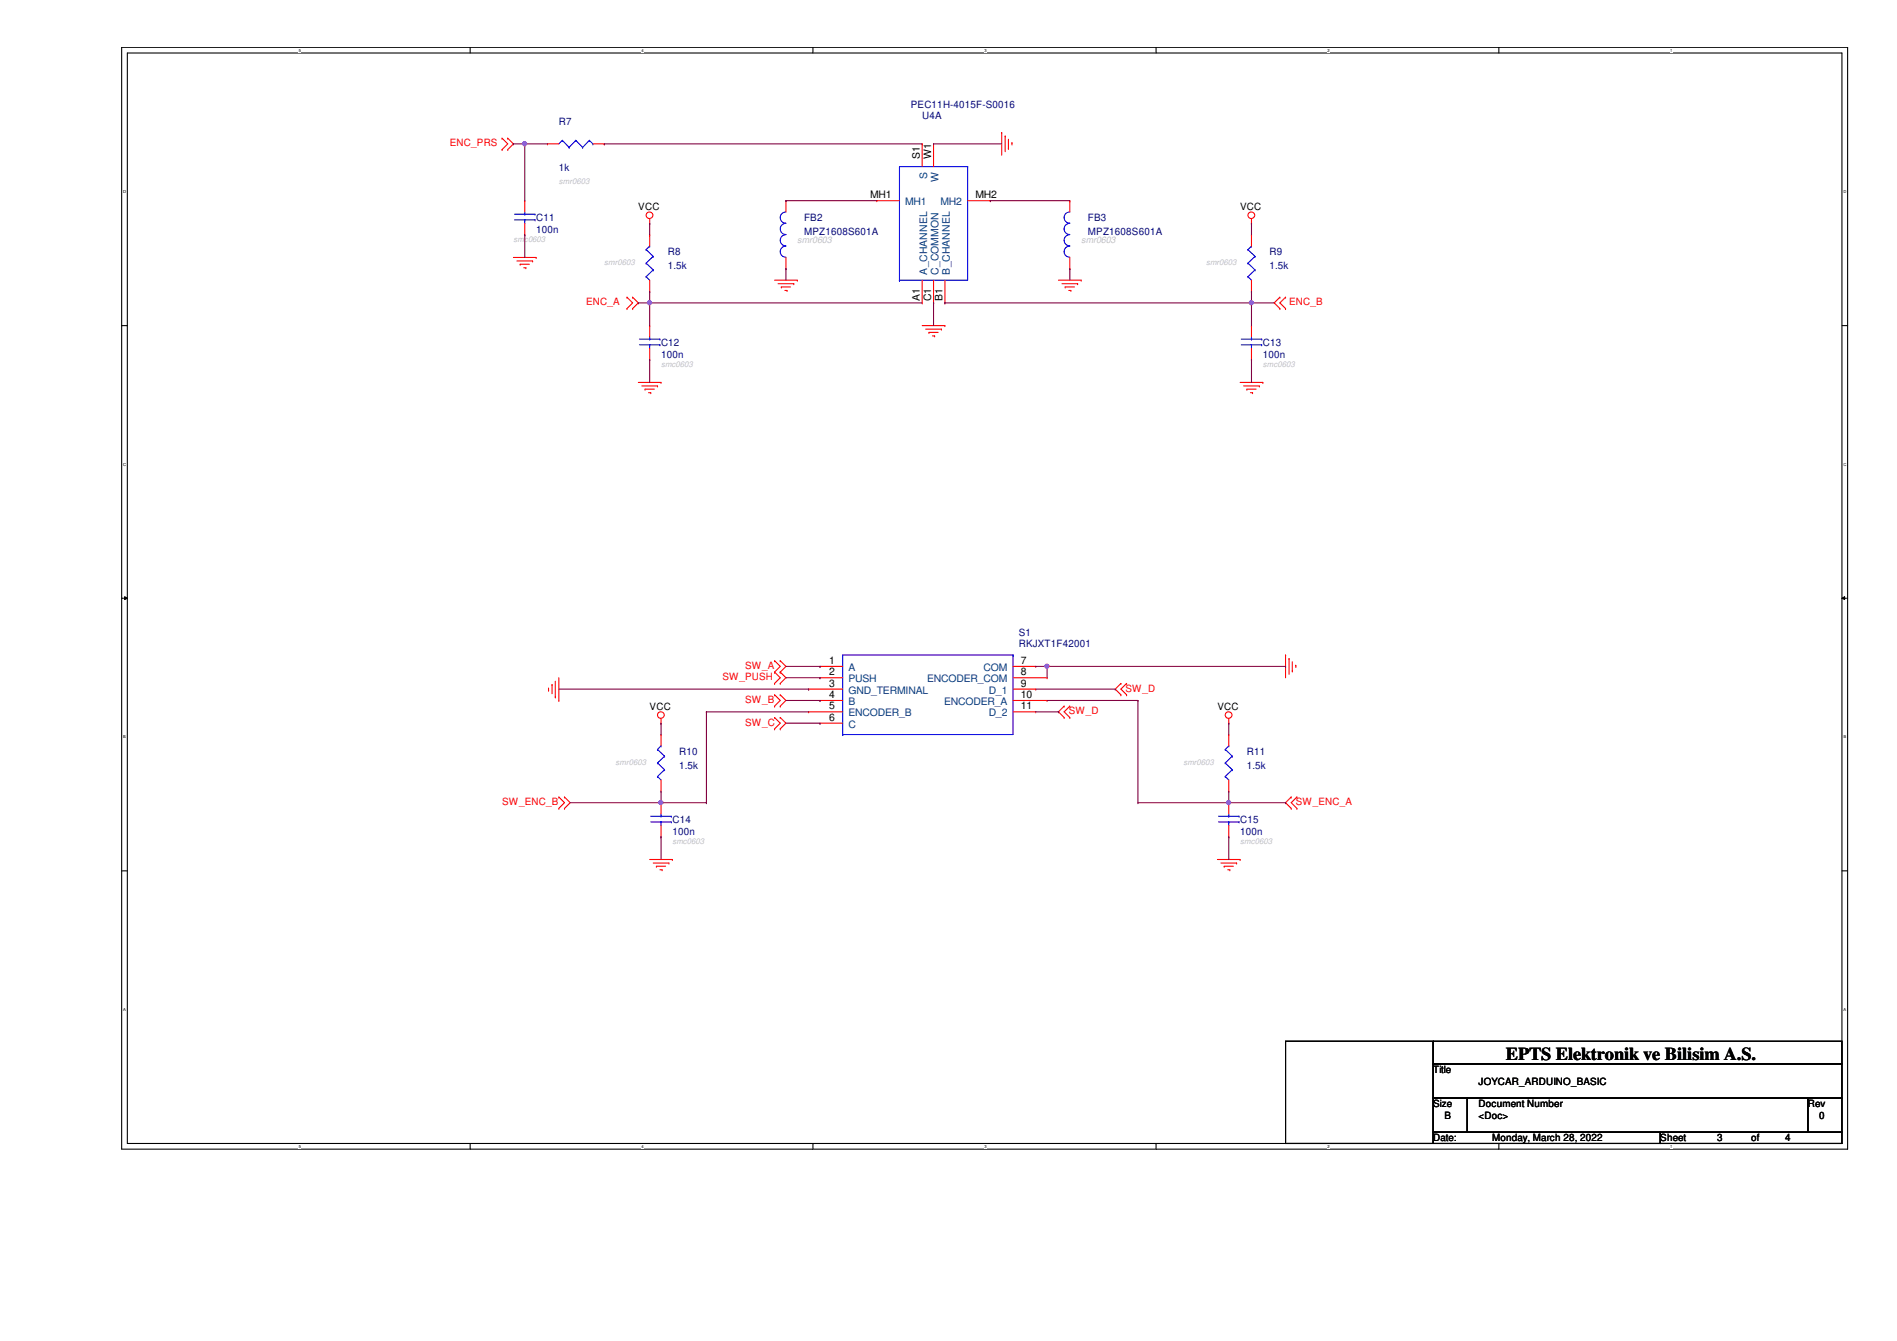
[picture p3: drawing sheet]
<svg xmlns="http://www.w3.org/2000/svg" width="297mm" height="210mm" viewBox="0 0 297 210" stroke-linecap="round" stroke-linejoin="round" font-family="sans-serif">
<path d="M19.1 7.4h270.2v172.5h-270.2zM19.9 8.3h268.5v170.7h-268.5z" fill="none" stroke="#000" stroke-width=".17"/>
<g fill="#fff">
<path d="M46.8 7.5h.3v.8h-.3z"/>
<path d="M46.8 179.1h.3v.7h-.3z"/>
</g>
<path d="M73.6 7.4v.9M73.6 179v.9" fill="none" stroke="#000" stroke-width=".17"/>
<g fill="#fff">
<path d="M100.5 7.5h.3v.8h-.3z"/>
<path d="M100.5 179.1h.3v.7h-.3z"/>
</g>
<path d="M127.3 7.4v.9M127.3 179v.9" fill="none" stroke="#000" stroke-width=".17"/>
<g fill="#fff">
<path d="M154.1 7.5h.4v.8h-.4z"/>
<path d="M154.1 179.1h.4v.7h-.4z"/>
</g>
<path d="M181 7.4v.9M181 179v.9" fill="none" stroke="#000" stroke-width=".17"/>
<g fill="#fff">
<path d="M207.9 7.5h.3v.8h-.3z"/>
<path d="M207.9 179.1h.3v.7h-.3z"/>
</g>
<path d="M234.7 7.4v.9M234.7 179v.9" fill="none" stroke="#000" stroke-width=".17"/>
<g fill="#fff">
<path d="M261.5 7.5h.4v.8h-.4z"/>
<path d="M261.5 179.1h.4v.7h-.4z"/>
<path d="M19.3 29.6h.5v.8h-.5z"/>
<path d="M288.7 29.6h.4v.8h-.4z"/>
<path d="M19.3 72.3h.5v.7h-.5z"/>
<path d="M288.7 72.3h.4v.7h-.4z"/>
</g>
<path d="M19.1 51h.8M288.4 51h.9" fill="none" stroke="#000" stroke-width=".17"/>
<g fill="#fff">
<path d="M19.3 115h.4v.7h-.4z"/>
<path d="M288.7 115h.4v.7h-.4z"/>
</g>
<path d="M19.1 93.6h.8M288.4 93.6h.9" fill="none" stroke="#000" stroke-width=".17"/>
<path d="M19.5 93.4l.4 .2-.4 .3zM288.4 93.6l.4-.2v.5z" fill="#000"/>
<path d="M19.5 93.4l.4 .2-.4 .3zM288.4 93.6l.4-.2v.5z" fill="none" stroke="#000" stroke-width=".16"/>
<g fill="#fff">
<path d="M19.3 157.6h.4v.8h-.4z"/>
<path d="M288.7 157.6h.4v.8h-.4z"/>
</g>
<path d="M19.1 136.3h.8M288.4 136.3h.9M201.3 163h23.1v16h-23.1zM224.4 163h64v3.5h-64zM224.4 166.5h64v5.4h-64zM224.4 171.9h5.3v5.3h-5.3zM224.4 177.2h35.6v1.8h-35.6zM229.7 171.9h53.4v5.3h-53.4zM260 177.2h28.4v1.8h-28.4zM283.1 171.9h5.3v5.3h-5.3z" fill="none" stroke="#000" stroke-width=".17"/>
<g fill="none" stroke="#f00" stroke-width=".17">
<path d="M78.6 21.6h.1M78.6 23.4h.1M78.6 21.6l.9 .9-.9 .9M79.5 23.4h.1M79.5 21.6h.1M79.5 21.6l.9 .9-.9 .9M82.2 31.4h.1M82.2 36.7h.1M82.2 31.4v1.8M82.2 35v1.7M85.7 22.5h.1M85.7 22.5h1.8"/>
<path d="M92.8 22.5h1.8M94.6 22.5h.1M101.7 35h.1M101.7 36.7h.1M101.7 34.2v.8M101.7 36.7v1.8M123.1 31.4h.1M123.1 31.4v1.8M137.3 31.4h.1M137.3 31.4h3.5M144.4 22.5h.1M144.4 22.5v3.6"/>
<path d="M146.2 22.5h.1M146.2 22.5v3.6M151.5 31.4h3.6M155.1 31.4h.1M156.8 20.7h.1M156.8 20.7v3.6M157.4 21.3h.1M157.4 21.3v2.4M157.9 23.2h.1M157.9 21.8v1.4M158.5 22.4h.1M158.5 22.4v.3"/>
<path d="M167.5 31.4h.1M167.5 31.4v1.8M196 35h.1M196 36.7h.1M196 34.2v.8M196 36.7v1.8M80.4 40.3h3.5M80.9 40.9h2.5M81.4 41.4h.1M81.4 41.4h1.5M82 41.9h.3M82.3 41.9h.1"/>
<path d="M83.4 40.9h.1M83.9 40.3h.1M98.2 46.5h.1M98.2 48.3h.1M98.2 46.5l.9 .9-.9 .9M99.1 48.3h.1M99.1 46.5h.1M99.1 46.5l.8 .9-.8 .9M99.9 59.9h3.6M101.7 45.6h.1M101.7 51h.1M101.7 56.3h.1"/>
<path d="M101.7 43.9v1.7M101.7 51v1.7M101.7 54.5v1.8M103.5 59.9h.1M121.3 43.9h3.5M121.8 44.4h2.5M122.3 44.9h.1M122.3 44.9h1.5M122.9 45.5h.3M123.1 42.1h.1M123.1 40.3v1.8M123.2 45.5h.1"/>
<path d="M124.3 44.4h.1M124.8 43.9h.1M144.4 47.4h.1M144.4 51h3.6M144.4 43.9v3.5M144.9 51.5h2.5M145.5 52h.1M145.5 52h1.4M146 52.6h.3M146.2 47.4h.1M146.2 43.9v3.5M146.3 52.6h.1"/>
<path d="M147.4 51.5h.1M148 51h.1M148 47.4h.1M148 43.9v3.5M165.7 43.9h3.6M166.3 44.4h2.4M166.8 44.9h.1M166.8 44.9h1.4M167.3 45.5h.4M167.5 42.1h.1M167.5 40.3v1.8M167.7 45.5h.1"/>
<path d="M168.7 44.4h.1M169.3 43.9h.1M194.2 59.9h3.5M196 51h.1M196 56.3h.1M196 45.6h.1M196 43.9v1.7M196 51v1.7M196 54.5v1.8M197.7 59.9h.1M200.4 46.5h.1M200.4 48.3h.1"/>
<path d="M200.4 46.5l-.9 .9 .9 .9M201.3 48.3h.1M201.3 46.5h.1M201.3 46.5l-.9 .9 .9 .9M100.5 60.4h2.5M101 60.9h.1M101 60.9h1.4M101.6 61.5h.3M101.9 61.5h.1M103 60.4h.1M194.7 60.4h2.5M195.2 60.9h.1"/>
<path d="M195.2 60.9h1.5M195.8 61.5h.3M196.1 61.5h.1M197.2 60.4h.1M85.9 108h.1M85.9 107.7v.3M86.4 107.1h.1M86.4 107.1v1.5M87 109.1h.1M87 106.6v2.5M87.5 109.6h.1M87.5 106.1v3.5"/>
<path d="M103.5 113.2h.1M103.5 115h.1M103.5 112.5v.7M103.5 115v1.8M121.3 103.4h.1M121.3 105.2h.1M121.3 108.8h.1M121.3 110.5h.1M121.3 112.3h.1M121.3 114.1h.1M121.3 107h.1M121.3 103.4l.9 .9-.9 .9"/>
<path d="M121.3 108.8l.9 .8-.9 .9M121.3 112.3l.9 .9-.9 .9M121.3 105.2l.9 .9-.9 .9M122.2 105.2h.1M122.2 103.4h.1M122.2 110.5h.1M122.2 108.8h.1M122.2 114.1h.1M122.2 112.3h.1M122.2 107h.1M122.2 103.4l.9 .9-.9 .9M122.2 108.8l.9 .8-.9 .9"/>
<path d="M122.2 112.3l.9 .9-.9 .9M122.2 105.2l.9 .9-.9 .9M126.6 107.9h.1M126.6 111.4h.1M126.6 107.9h5.4M126.6 111.4h5.4M128.4 104.3h.1M128.4 106.1h.1M128.4 109.6h.1M128.4 113.2h.1M128.4 104.3h3.6M128.4 106.1h3.6"/>
<path d="M128.4 109.6h3.6M128.4 113.2h3.6M158.6 104.3h3.6M158.6 106.1h5.4M158.6 107.9h3.6M158.6 109.6h5.4M158.6 111.4h3.6M162.2 104.3h.1M162.2 107.9h.1M162.2 111.4h.1M164 106.1h.1M164 109.6h.1"/>
<path d="M166.6 110.5h.1M166.6 112.3h.1M166.6 110.5l-.9 .9 .9 .9M167.5 112.3h.1M167.5 110.5h.1M167.5 110.5l-.9 .9 .9 .9M175.5 107h.1M175.5 108.8h.1M175.5 107l-.9 .9 .9 .9M176.4 108.8h.1M176.4 107h.1M176.4 107l-.9 .9 .9 .9"/>
<path d="M192.4 113.2h.1M192.4 115h.1M192.4 112.5v.7M192.4 115v1.8M201.3 102.5h.1M201.3 102.5v3.6M201.8 103.1h.1M201.8 103.1v2.4M202.4 105h.1M202.4 103.6v1.4M202.9 104.1h.1M202.9 104.1v.4"/>
<path d="M87.5 126.5h.1M87.5 124.8h.1M87.5 124.8l.9 .8-.9 .9M88.4 124.8h.1M88.4 126.5h.1M88.4 124.8l.9 .8-.9 .9M101.7 134.5h3.6M102.3 135.1h2.4M102.8 135.6h.1M102.8 135.6h1.4M103.3 136.1h.4M103.5 125.6h.1"/>
<path d="M103.5 131h.1M103.5 123.9h.1M103.5 122.1v1.8M103.5 125.6v1.8M103.5 129.2v1.8M103.7 136.1h.1M104.7 135.1h.1M105.3 134.5h.1M190.6 134.5h3.6M191.2 135.1h2.4M191.7 135.6h.1M191.7 135.6h1.4"/>
<path d="M192.2 136.1h.4M192.4 123.9h.1M192.4 125.6h.1M192.4 131h.1M192.4 122.1v1.8M192.4 125.6v1.8M192.4 129.2v1.8M192.6 136.1h.1M193.6 135.1h.1M194.2 134.5h.1M202.2 124.8h.1M202.2 126.5h.1"/>
<path d="M202.2 124.8l-.9 .8 .9 .9M203.1 126.5h.1M203.1 124.8h.1M203.1 124.8l-.9 .8 .9 .9"/>
<circle cx="101.7" cy="33.7" r=".52"/>
<circle cx="195.9" cy="33.7" r=".52"/>
<circle cx="103.5" cy="111.9" r=".52"/>
<circle cx="192.4" cy="111.9" r=".52"/>
</g>
<g fill="none" stroke="#00f" stroke-width=".17">
<path d="M80.6 34.4h3.2M80.6 33.5h3.2M82.2 33.5h.1M82.2 34.4h.1M82.2 33.2v.3M82.2 34.4v.6M83.8 34.4h.1M83.8 33.5h.1M88.1 22h.1M88.1 22l-.6 .5M88.1 22l1 1.1M89.1 23.1h.1"/>
<path d="M90.2 22h.1M90.2 22l-1.1 1.1M90.2 22l1 1.1M91.2 23.1h.1M92.3 22h.1M92.3 22l-1.1 1.1M92.3 22l.5 .5M92.8 22.5h.1M101.2 39.1h.1M101.2 39.1l1.1 1M101.7 38.5h.1M101.7 38.5l-.5 .6"/>
<path d="M123.1 38.5a.87 .87 0 0 0-.9 .9 .87 .87 0 0 0 .9 .9M123.1 36.7a.87 .87 0 0 0-.9 .9 .87 .87 0 0 0 .9 .9M123.1 35a.87 .87 0 0 0-.9 .8 .87 .87 0 0 0 .9 .9M123.1 33.2a.87 .87 0 0 0-.9 .9 .87 .87 0 0 0 .9 .8M151.5 26.1h.1M151.5 26.1h-10.7v17.8M151.5 26.1v17.8h-10.7M167.5 38.5a.87 .87 0 0 0-.9 .9 .87 .87 0 0 0 .9 .9M167.5 36.7a.87 .87 0 0 0-.9 .9 .87 .87 0 0 0 .9 .9M167.5 35a.87 .87 0 0 0-.9 .8 .87 .87 0 0 0 .9 .9M167.5 33.2a.87 .87 0 0 0-.9 .9 .87 .87 0 0 0 .9 .8M195.4 39.1h.1"/>
<path d="M195.4 39.1l1.1 1M196 38.5h.1M196 38.5l-.6 .6M100.1 54h3.2M100.1 53.1h3.2M101.2 43.3h.1M101.2 41.2h.1M101.2 43.3l.5 .6M101.2 41.2l1.1 1M101.7 53.1h.1M101.7 54h.1M101.7 52.7v.4"/>
<path d="M101.7 54v.5M102.3 42.2h.1M102.3 40.1h.1M102.3 42.2l-1.1 1.1M102.3 40.1l-1.1 1.1M103.3 54h.1M103.3 53.1h.1M140.8 43.9h.1M194.4 54h3.2M194.4 53.1h3.2M195.4 43.3h.1M195.4 41.2h.1"/>
<path d="M195.4 43.3l.6 .6M195.4 41.2l1.1 1M196 53.1h.1M196 54h.1M196 52.7v.4M196 54v.5M196.5 42.2h.1M196.5 40.1h.1M196.5 42.2l-1.1 1.1M196.5 40.1l-1.1 1.1M197.6 54h.1M197.6 53.1h.1"/>
<path d="M103 119.4h.1M103 117.3h.1M103 119.4l1.1 1.1M103 117.3l1.1 1.1M103.5 116.8h.1M103.5 116.8l-.5 .5M104.1 118.4h.1M104.1 118.4l-1.1 1M132 115h.1M158.6 102.5h.1M158.6 102.5h-26.6v12.5M158.6 102.5v12.5h-26.6"/>
<path d="M191.9 119.4h.1M191.9 117.3h.1M191.9 119.4l1.1 1.1M191.9 117.3l1.1 1.1M192.4 116.8h.1M192.4 116.8l-.5 .5M193 118.4h.1M193 118.4l-1.1 1M101.9 128.7h3.2M101.9 127.8h3.2M103 121.5h.1M103 121.5l.5 .6"/>
<path d="M103.5 127.8h.1M103.5 128.7h.1M103.5 127.4v.4M103.5 128.7v.5M104.1 120.5h.1M104.1 120.5l-1.1 1M105.1 128.7h.1M105.1 127.8h.1M190.8 128.7h3.2M190.8 127.8h3.2M191.9 121.5h.1M191.9 121.5l.5 .6"/>
<path d="M192.4 127.8h.1M192.4 128.7h.1M192.4 127.4v.4M192.4 128.7v.5M193 120.5h.1M193 120.5l-1.1 1M194 128.7h.1M194 127.8h.1"/>
</g>
<path d="M80.4 22.5h.1M80.4 22.5h1.8M82.2 22.5h.1M82.2 22.5v8.9M94.6 22.5h.1M94.6 22.5h49.8M146.2 22.5h.1M146.2 22.5h10.6" fill="none" stroke="#800040" stroke-width=".17"/>
<circle cx="82.1" cy="22.5" r=".32" fill="#f0f"/>
<circle cx="82.1" cy="22.5" r=".32" fill="none" stroke="#f0f" stroke-width=".17"/>
<path d="M82.2 36.7h.1M82.2 22.5h.1M82.2 36.7v3.6M82.2 22.5h3.5M101.7 35h.1M101.7 35v1.7M101.7 45.6h.1M101.7 47.4h.1M101.7 45.6v1.8M101.7 47.4h42.7M146.2 47.4h.1M146.2 47.4v3.6" fill="none" stroke="#800040" stroke-width=".17"/>
<circle cx="101.7" cy="47.4" r=".32" fill="#f0f"/>
<circle cx="101.7" cy="47.4" r=".32" fill="none" stroke="#f0f" stroke-width=".17"/>
<path d="M148 47.4h.1M148 47.4h48" fill="none" stroke="#800040" stroke-width=".17"/>
<circle cx="195.9" cy="47.4" r=".32" fill="#f0f"/>
<circle cx="195.9" cy="47.4" r=".32" fill="none" stroke="#f0f" stroke-width=".17"/>
<g fill="none" stroke="#800040" stroke-width=".17">
<path d="M123.1 31.4h.1M123.1 31.4h14.2M155.1 31.4h.1M155.1 31.4h12.4M196 35h.1M196 35v1.7M99.9 47.4h.1M99.9 47.4h1.8M101.7 56.3h.1M101.7 47.4h.1M101.7 47.4v3.6M101.7 56.3v3.6"/>
<path d="M123.1 42.1h.1M123.1 42.1v1.8M167.5 42.1h.1M167.5 42.1v1.8M196 45.6h.1M196 56.3h.1M196 47.4h.1M196 45.6v5.4M196 56.3v3.6M196 47.4h3.5M87.5 107.9h39.1M123.1 104.3h5.3"/>
<path d="M123.1 109.6h5.3M123.1 113.2h5.3M126.6 107.9h.1M128.4 104.3h.1M128.4 109.6h.1M128.4 113.2h.1M162.2 107.9h12.4M162.2 104.3h39.1M164 104.3h.1M164 104.3v1.8M174.6 107.9h.1M201.3 104.3h.1"/>
</g>
<circle cx="163.9" cy="104.3" r=".32" fill="#f0f"/>
<circle cx="163.9" cy="104.3" r=".32" fill="none" stroke="#f0f" stroke-width=".17"/>
<path d="M89.3 125.6h14.2M103.5 125.6h.1" fill="none" stroke="#800040" stroke-width=".17"/>
<circle cx="103.5" cy="125.6" r=".32" fill="#f0f"/>
<circle cx="103.5" cy="125.6" r=".32" fill="none" stroke="#f0f" stroke-width=".17"/>
<g fill="none" stroke="#800040" stroke-width=".17">
<path d="M110.6 111.4h.1M110.6 111.4h16M110.6 111.4v14.2M123.1 106.1h5.3M128.4 106.1h.1M162.2 111.4h3.5M164 109.6h14.2M165.7 111.4h.1M178.2 109.6h.1M178.2 109.6v16M178.2 125.6h.1M178.2 125.6h14.2"/>
<path d="M192.4 125.6h.1"/>
</g>
<circle cx="192.4" cy="125.6" r=".32" fill="#f0f"/>
<circle cx="192.4" cy="125.6" r=".32" fill="none" stroke="#f0f" stroke-width=".17"/>
<g fill="none" stroke="#800040" stroke-width=".17">
<path d="M103.5 113.2h.1M103.5 113.2v1.8M192.4 113.2h.1M192.4 113.2v1.8M103.5 125.6h.1M103.5 131h.1M103.5 123.9v1.7M103.5 131v3.5M103.5 125.6h7.1M110.6 125.6h.1M192.4 125.6h.1M192.4 131h.1"/>
<path d="M192.4 123.9v1.7M192.4 131v3.5M192.4 125.6h8.9M201.3 125.6h.1"/>
</g>
<circle cx="82.1" cy="22.5" r=".32" fill="#f0f"/>
<circle cx="82.1" cy="22.5" r=".32" fill="none" stroke="#f0f" stroke-width=".17"/>
<circle cx="101.7" cy="47.4" r=".32" fill="#f0f"/>
<circle cx="101.7" cy="47.4" r=".32" fill="none" stroke="#f0f" stroke-width=".17"/>
<circle cx="195.9" cy="47.4" r=".32" fill="#f0f"/>
<circle cx="195.9" cy="47.4" r=".32" fill="none" stroke="#f0f" stroke-width=".17"/>
<circle cx="163.9" cy="104.3" r=".32" fill="#f0f"/>
<circle cx="163.9" cy="104.3" r=".32" fill="none" stroke="#f0f" stroke-width=".17"/>
<circle cx="103.5" cy="125.6" r=".32" fill="#f0f"/>
<circle cx="103.5" cy="125.6" r=".32" fill="none" stroke="#f0f" stroke-width=".17"/>
<circle cx="192.4" cy="125.6" r=".32" fill="#f0f"/>
<circle cx="192.4" cy="125.6" r=".32" fill="none" stroke="#f0f" stroke-width=".17"/>
<text font-size="2.8" x="235.8" y="165.9">EPTS Elektronik ve Bilisim A.S.</text>
<g font-size="1.6" fill="#000080">
<text x="142.6" y="16.8">PEC11H-4015F-S0016</text>
<text x="87.5" y="19.5">R7</text>
<text x="144.4" y="18.6">U4A</text>
<text x="87.5" y="26.8">1k</text>
<text x="83.9" y="34.6">C11</text>
<text x="125.9" y="34.6">FB2</text>
<text x="170.3" y="34.6">FB3</text>
<text x="83.9" y="36.4">100n</text>
<text x="104.6" y="40">R8</text>
<text x="125.9" y="36.7">MPZ1608S601A</text>
<text x="170.3" y="36.7">MPZ1608S601A</text>
<text x="198.8" y="40">R9</text>
<text x="104.6" y="42.1">1.5k</text>
<text x="198.8" y="42.1">1.5k</text>
<text x="103.5" y="54.2">C12</text>
<text x="103.5" y="56">100n</text>
<text x="197.7" y="54.2">C13</text>
<text x="197.7" y="56">100n</text>
<text x="159.5" y="99.5">S1</text>
<text x="159.5" y="101.3">RKJXT1F42001</text>
<text x="106.3" y="118.2">R10</text>
<text x="195.2" y="118.2">R11</text>
<text x="106.3" y="120.3">1.5k</text>
<text x="195.2" y="120.3">1.5k</text>
<text x="105.3" y="128.9">C14</text>
<text x="105.3" y="130.6">100n</text>
<text x="194.2" y="128.9">C15</text>
<text x="194.2" y="130.6">100n</text>
</g>
<g font-size="1.6" fill="#f00">
<text x="70.4" y="22.9">ENC_PRS</text>
<text x="91.8" y="47.8">ENC_A</text>
<text x="201.8" y="47.8">ENC_B</text>
<text x="113.1" y="106.5">SW_PUSH</text>
<text x="116.7" y="104.7">SW_A</text>
<text x="116.7" y="110">SW_B</text>
<text x="116.7" y="113.6">SW_C</text>
<text x="167.3" y="111.8">SW_D</text>
<text x="176.2" y="108.2">SW_D</text>
<text x="78.6" y="126">SW_ENC_B</text>
<text x="202.9" y="126">SW_ENC_A</text>
</g>
<g font-size="1.6">
<text x="144" y="24.8" transform="rotate(-90 144 24.8)">S1</text>
<text x="145.8" y="24.8" transform="rotate(-90 145.8 24.8)">W1</text>
<text x="99.9" y="32.9">VCC</text>
<text x="136.3" y="31">MH1</text>
<text x="152.7" y="31">MH2</text>
<text x="194.2" y="32.9">VCC</text>
<text x="144" y="47.1" transform="rotate(-90 144 47.1)">A1</text>
<text x="145.8" y="47.2" transform="rotate(-90 145.8 47.2)">C1</text>
<text x="147.6" y="47.1" transform="rotate(-90 147.6 47.1)">B1</text>
<text x="129.8" y="103.9">1</text>
<text x="129.8" y="105.7">2</text>
<text x="129.8" y="107.5">3</text>
<text x="159.9" y="103.9">7</text>
<text x="159.9" y="105.7">8</text>
<text x="159.9" y="107.5">9</text>
<text x="101.7" y="111.1">VCC</text>
<text x="129.8" y="109.3">4</text>
<text x="129.8" y="111">5</text>
<text x="129.8" y="112.8">6</text>
<text x="159.9" y="109.3">10</text>
<text x="159.9" y="111">11</text>
<text x="190.6" y="111.1">VCC</text>
<text x="224.4" y="168">Title</text>
<text x="224.4" y="173.3">Size</text>
<text x="231.5" y="173.3">Document Number</text>
<text x="231.5" y="169.8">JOYCAR_ARDUINO_BASIC</text>
<text x="283.1" y="173.3">Rev</text>
<text x="224.4" y="178.6">Date:</text>
<text x="226.2" y="175.1">B</text>
<text x="231.5" y="175.1">&lt;Doc&gt;</text>
<text x="233.6" y="178.6">Monday, March 28, 2022</text>
<text x="260" y="178.6">Sheet</text>
<text x="268.9" y="178.6">3</text>
<text x="274.2" y="178.6">of</text>
<text x="279.5" y="178.6">4</text>
<text x="284.9" y="175.1">0</text>
</g>
<g font-size="1.6" fill="#004080">
<text x="145.2" y="28.1" transform="rotate(-90 145.2 28.1)">S</text>
<text x="146.9" y="28.5" transform="rotate(-90 146.9 28.5)">W</text>
<text x="141.7" y="32.1">MH1</text>
<text x="147.3" y="32.1">MH2</text>
<text x="145.2" y="43" transform="rotate(-90 145.2 43)">A_CHANNEL</text>
<text x="146.9" y="43" transform="rotate(-90 146.9 43)">C_COMMON</text>
<text x="148.7" y="43" transform="rotate(-90 148.7 43)">B_CHANNEL</text>
<text x="132.8" y="105">A</text>
<text x="132.8" y="106.8">PUSH</text>
<text x="145.2" y="106.8">ENCODER_COM</text>
<text x="154" y="105">COM</text>
<text x="132.8" y="108.6">GND_TERMINAL</text>
<text x="132.8" y="110.4">B</text>
<text x="132.8" y="112.1">ENCODER_B</text>
<text x="132.8" y="113.9">C</text>
<text x="147.8" y="110.4">ENCODER_A</text>
<text x="154.8" y="108.6">D_1</text>
<text x="154.8" y="112.1">D_2</text>
</g>
<g font-size="1.4" fill="#c0c0c0">
<text x="124.8" y="38">smr0603</text>
<text x="169.3" y="38">smr0603</text>
</g>
<g font-size="1.2" fill="#c0c0c0">
<text x="87.5" y="28.8">smr0603</text>
<text x="80.4" y="37.9">smc0603</text>
<text x="94.6" y="41.4">smr0603</text>
<text x="188.8" y="41.4">smr0603</text>
<text x="103.5" y="57.4">smc0603</text>
<text x="197.7" y="57.4">smc0603</text>
<text x="96.4" y="119.7">smr0603</text>
<text x="185.3" y="119.7">smr0603</text>
<text x="105.3" y="132.1">smc0603</text>
<text x="194.2" y="132.1">smc0603</text>
</g>
<g font-size=".6">
<text x="46.8" y="8.1">5</text>
<text x="100.5" y="8.1">4</text>
<text x="154.1" y="8.1">3</text>
<text x="207.9" y="8.1">2</text>
<text x="261.5" y="8.1">1</text>
<text x="19.3" y="30.2">D</text>
<text x="288.7" y="30.2">D</text>
<text x="19.3" y="72.9">C</text>
<text x="288.7" y="72.9">C</text>
<text x="19.3" y="115.6">B</text>
<text x="288.7" y="115.6">B</text>
<text x="19.3" y="158.2">A</text>
<text x="288.7" y="158.2">A</text>
<text x="46.8" y="179.7">5</text>
<text x="100.5" y="179.7">4</text>
<text x="154.1" y="179.7">3</text>
<text x="207.9" y="179.7">2</text>
<text x="261.5" y="179.7">1</text>
</g>
</svg>
